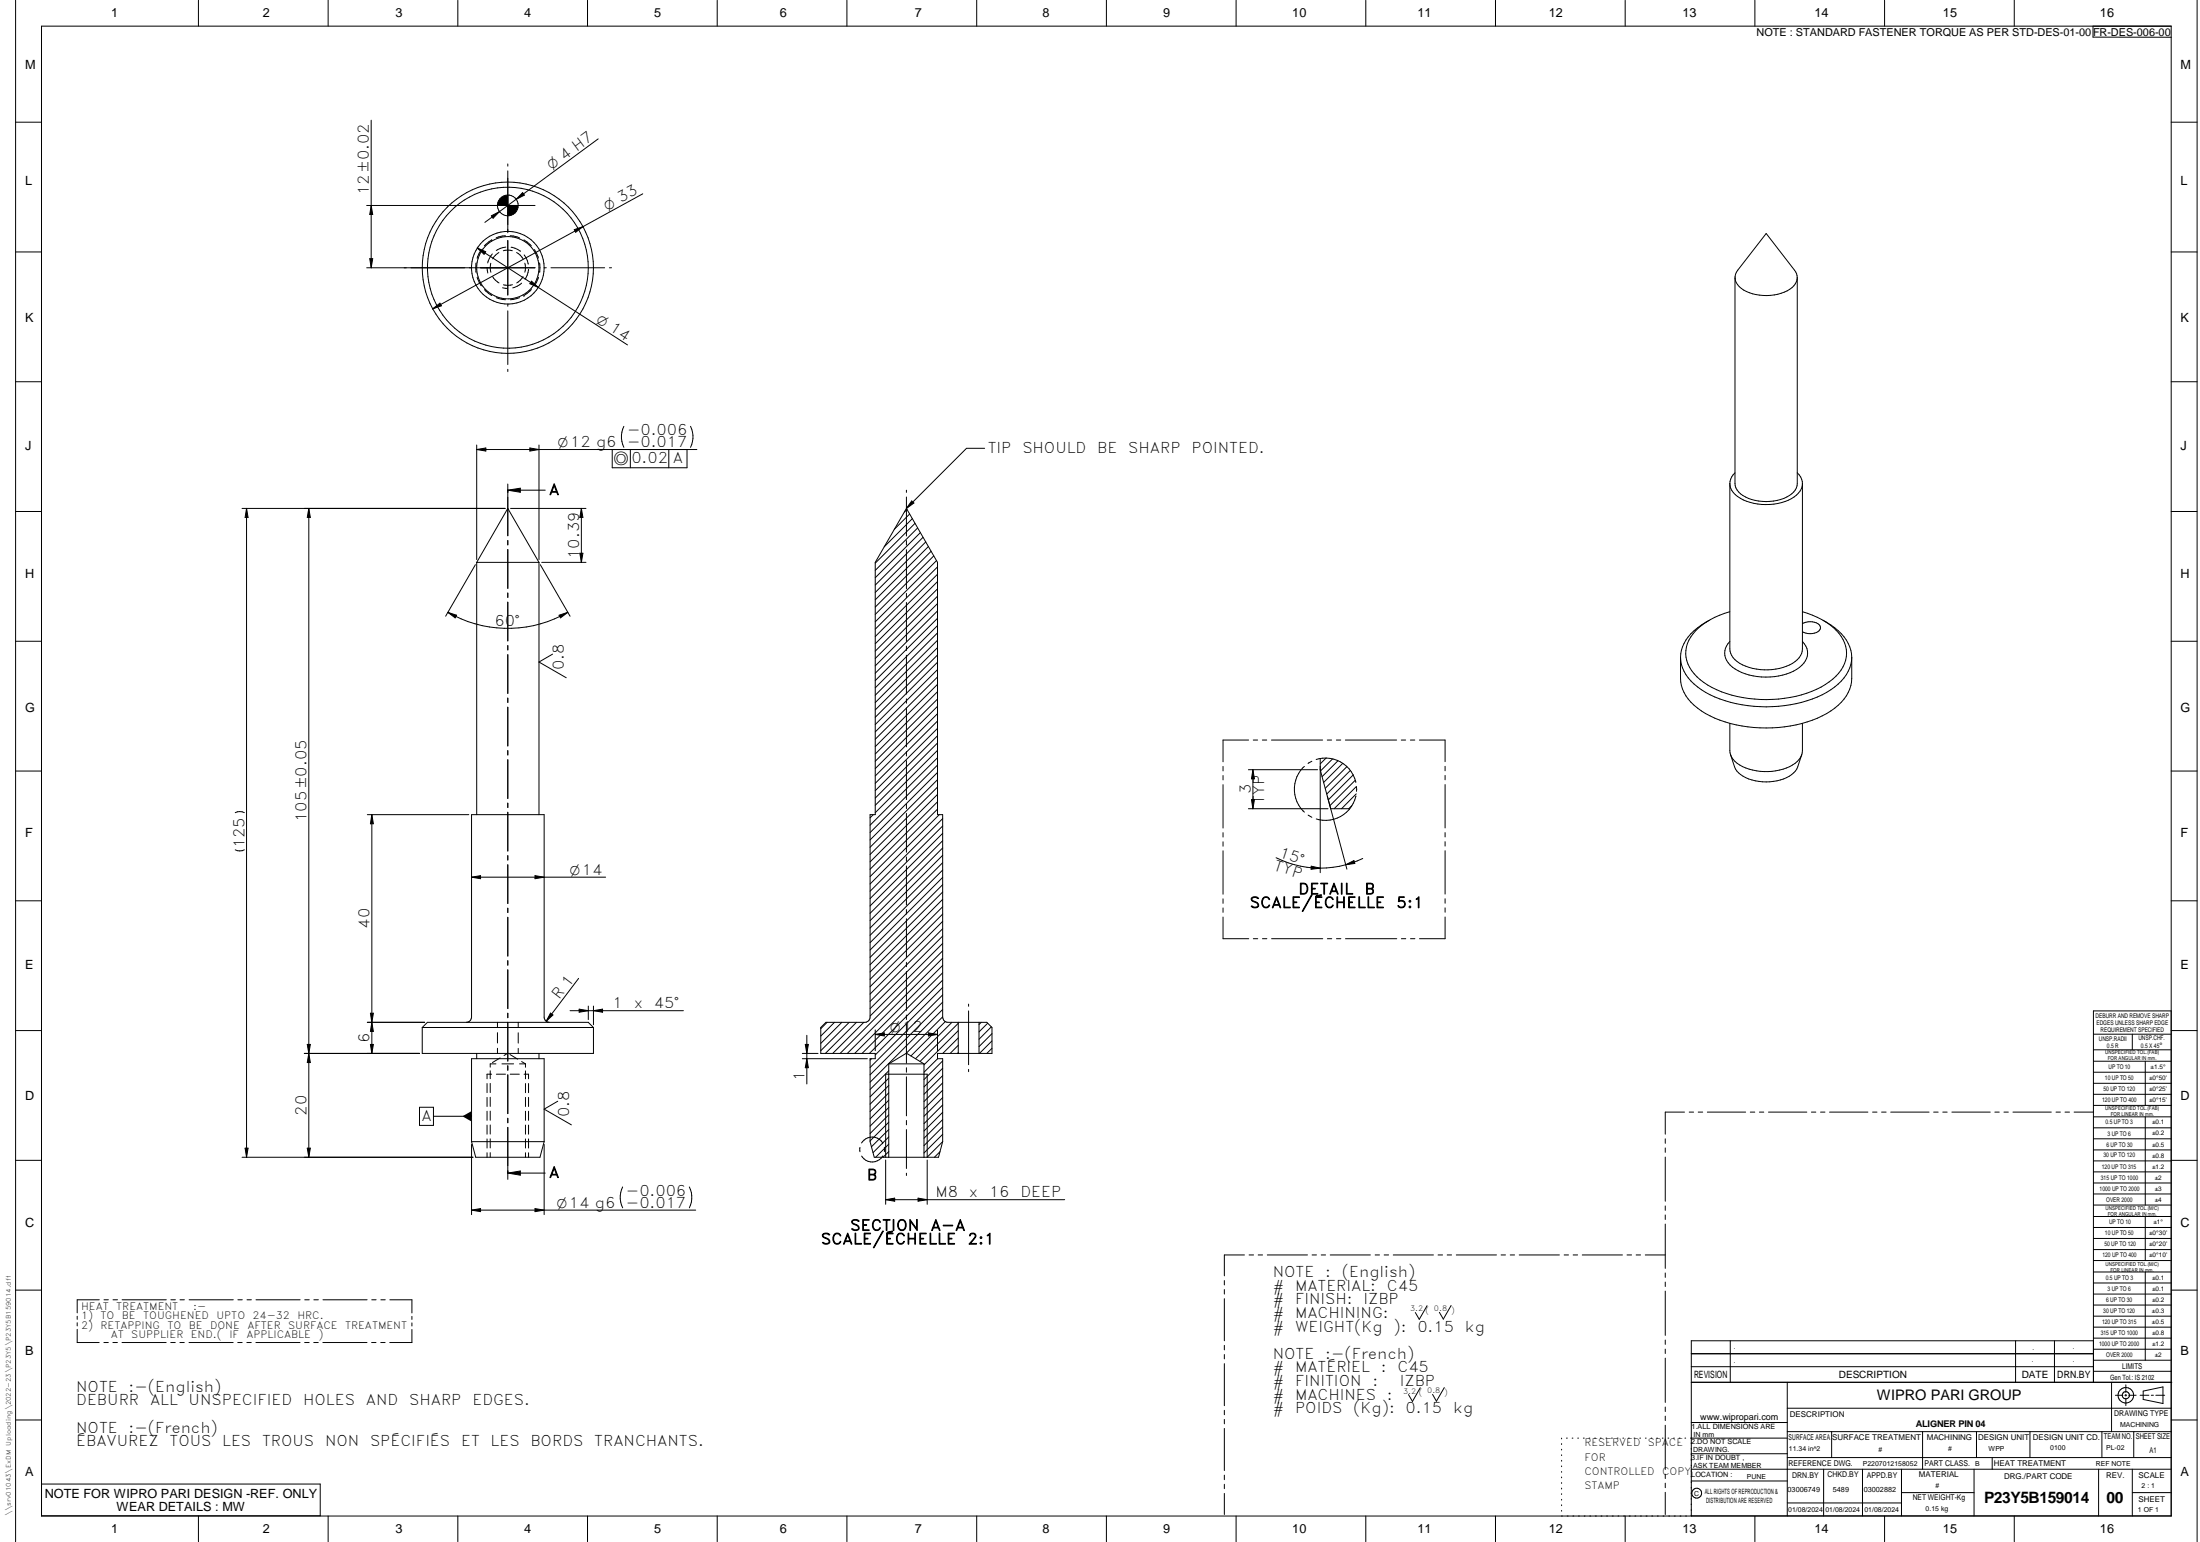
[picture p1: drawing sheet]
<svg xmlns="http://www.w3.org/2000/svg" width="848mm" height="594mm" viewBox="0 0 848 594" stroke-linecap="round" stroke-linejoin="round" font-family="sans-serif">
<g fill="none" stroke="#000" stroke-width=".39">
<path d="M6 .1v593.9M16 10.1h821v574h-821zM76.5 .1v10M126.5 .1v10M176.5 .1v10M226.5 .1v10M276.5 .1v10M326.5 .1v10M376.5 .1v10M426.5 .1v10M476.5 .1v10M526.5 .1v10"/>
<path d="M576.5 .1v10M626.5 .1v10M676.5 .1v10M726.5 .1v10M776.5 .1v10M806.8 10.1v4.2l30.2 .1M847 .1v593.9M6 47.1h10M143.1 46.3v56.9M230.6 53.5l-31.6 23.3M837 47.1h10M143.1 79.2l.6 3.4h-1.2z"/>
<path d="M195.7 63.2v.8M195.7 65.8v23.9M195.8 75.1l-.1 8M199 76.8l-12.1 8.9M201.5 74.2l.6 1-3.1 1.6zM206.2 79.2h-64.8M247.8 74.7l-23.1 12.6M6 97.1h10M142.5 99.7h1.2l-.6 3.5zM184 95.5l3.2 1.5-.6 1zM184 95.5l23.5 15.2M185.5 96.2l-1.6 3.3"/>
<path d="M189.4 83.1l3.1-1.6-2.4 2.6zM189.6 92.4h.1M189.6 92.4l-2.9 2.3M189.8 97.8l-1.2 1.8-.6 1.7M192.3 97.3l-1.3 1-1.1 1.4M194.8 90.8l-3.5 .8M195 95.2l-2.2 .5-1.5 .8M195.7 92.7v21M196.7 90.8l3.5 .8M197 95.3l1.5 .3 2.1 1.2M197.5 96.6l-1.8-.2-1.7 .2M199.1 97.3l1.5 1 1 1.4"/>
<path d="M202 92.4l2.8 2.3M202.1 98.2l.7 1.2 .8 2.4M206 96.2l1.6 3.2M221.4 88.5l3.3-1.2-2.8 2.2zM224.7 87.3l-57.9 31.7M680.8 90l11 14.1 .9 2.1 .1 80.1a6.9 6.9 0 0 1-5.1 5.7 17.4 17.4 0 0 1-17.5-2.5 4.6 4.6 0 0 1-1.4-3.2l.1-79.8 1-2.4zM837 97.1h10M166.8 119l2.8-2.2 .6 1zM183.5 101.3v3.7M183.9 106.8l1.6 3.3M186.7 111.6l2.9 2.3M187.8 103.3l.2 1.9"/>
<path d="M189.2 101.4l-.2 1.8 .2 1.7M189.9 106.6l1.1 1.4 1.4 1M191.3 114.7l3.6 .8M193.7 110.9l1.9 .2M195.7 117.1v.9M195.7 119.8v20.7M197.5 109.7l-1.8 .2-1.6-.2M200.3 114.7l-3.6 .8M201.1 109.1l-1.8 1.2-1.6 .6M201.6 106.6l-1 1.4-1.4 1M202 113.9h.1M202.3 101.4l.3 1.8-.3 1.7"/>
<path d="M203.8 103.8h.1M203.8 103.8l-.6 2.3-.8 1.5M204.9 111.5l-2.9 2.4M204.9 108.3l2.6 2.4-3.2-1.4zM206.2 103.2h-64.8M207.5 110.7l34.4 22.2M207.6 106.8l-1.6 3.3M208 101.3v3.6M209.8 103.2h.8M212.4 103.2h20.7M234.9 103.2h.9M692.8 106.9a6.7 6.7 0 0 1-5 5.7 17.7 17.7 0 0 1-17.3-2.2 5 5 0 0 1-1.6-3.1"/>
<path d="M6 147.1h10M195.7 142.3v.8M837 147.1h10M183.8 171.4v44.2M183.8 173.2h84.8M183.8 173.2l3.5-.6v1.2zM204.3 172.6l3.5 .6-3.5 .6zM207.8 171.4v44.2M240.5 164.3a9.1 9.1 0 0 0 0 8M243 173.2v7M257.8 173.2v7M264.8 173.2v7h-28.8v-7"/>
<path d="M266.2 164.3a9.1 9.1 0 0 1 0 8M379.6 172.7h-7l-23.2 23.2M6 197.1h10M93.3 195.9h101.4M95 195.9v250M95 195.9l.6 3.4h-1.1zM119 195.9v250M119 195.9l.6 3.4h-1.2zM195.7 186.5v4.8M195.7 191.5v14.9M195.7 188.8h14.5M195.7 188.8l4.9-.7v1.6z"/>
<path d="M196.8 195.9h29.1M224.1 195.9l.6 3.4h-1.2zM224.1 195.9v20.8M349.4 195.9l-12 20.8v97.2h-2v78a2.03 2.03 0 0 1-2 2h-15l-2 2v9.9h21v2.1h-2v31.9l1.6 6.1h24.8l1.6-6.1M349.4 195.9l12 20.8v97.2h2v78a2.03 2.03 0 0 0 2 2h15l2 2v9.9h-21v2.1M349.4 188.8v.9M349.4 191.5v15M349.6 196.3l-1 1M350.6 198l-5.9 6M351.5 193l.8 .8-2.9 2.1zM351.7 199.8l-10.8 10.9M668.8 182.2a5.8 5.8 0 0 0-2 4.1"/>
<path d="M692.8 182.2a5.5 5.5 0 0 1-1.2 9.2 21.1 21.1 0 0 1-21.8-.1 6.2 6.2 0 0 1-3-5M694.8 186.3v63.7a7.7 7.7 0 0 1-6.1 6.7 21.3 21.3 0 0 1-19-1.8 6.3 6.3 0 0 1-2.9-4.9v-63.7M837 197.1h10M183.3 217.6l-11.5 19.8M183.8 216.7h24M183.8 216.7v97.2M195.7 208.2v1.7M195.7 211.7v15M207.8 216.7v97.2M207.8 216.7l-12.1-20.8-11.9 20.8M208.3 217.6l11.5 19.8M208.8 216.7h17.1"/>
<path d="M223.5 213.1h1.2l-.6 3.6zM349.4 208.3v1.7M349.4 211.8v15M352.7 201.6l-15.3 15.4M353.7 203.4l-16.3 16.4M354.8 205.2l-17.4 17.4M355.8 207l-18.4 18.4M356.9 208.8l-19.5 19.5M357.9 210.6l-20.5 20.5M358.9 212.4l-21.5 21.5M360 214.2l-22.6 22.5M361 216l-23.6 23.6"/>
<path d="M361.4 218.4l-24 24M172.6 235.9l3.4 1.1-.5 1zM195.7 228.5v1.7M195.7 232v14.9M215.5 237l3.4-1.1-2.8 2.1zM218.9 235.9a46.4 46.4 0 0 1-46.3 0M349.4 228.6v1.7M349.4 232.1v15M361.4 221.2l-24 24M361.4 224.1l-24 23.9M361.4 226.9l-24 24M361.4 229.7l-24 24"/>
<path d="M361.4 232.5l-24 24M361.4 235.4l-24 24M361.4 238.2l-24 24M658.9 239a18.7 18.7 0 0 0-11 12.9l-.1 1.3M694.8 235.7a25.2 25.2 0 0 1 15.7 10.7 11.9 11.9 0 0 1-4 15.3 42.2 42.2 0 0 1-30.1 7.6 36.5 36.5 0 0 1-22.2-8.5 11.7 11.7 0 0 1-.5-17.8 29.4 29.4 0 0 1 13.1-7.3M702.7 239a18.7 18.7 0 0 1 11 12.9l.1 1.3M6 247.1h10M195.7 248.7v1.7M195.7 252.2v15M213 252l-5.2 3.1 10.5 6M349.4 248.9v1.7M349.4 252.4v15"/>
<path d="M361.4 241l-24 24M361.4 243.8l-24 24M361.4 246.7l-24 24M361.4 249.5l-24 24M361.4 252.3l-24 24.1M361.4 255.1l-24 24M361.4 258l-24 24M694.8 240.3a5.5 5.5 0 0 1 6.8 .8 2.1 2.1 0 0 1-2.2 2.8l-2.4 .2-2.2-.7M694.8 247.1a6.3 6.3 0 0 1-1.1 10 24 24 0 0 1-25.8-.1 6.3 6.3 0 0 1-1.1-9.9M713.8 253.2v8.2a15.5 15.5 0 0 1-8 12.5 50 50 0 0 1-34.3 5.8 33.9 33.9 0 0 1-20.7-10.4 12.9 12.9 0 0 1-3-7.9v-8.2M713.8 253.2a15.5 15.5 0 0 1-8 12.5 50 50 0 0 1-34.3 5.8 33.3 33.3 0 0 1-20.7-10.3l-.9-1.3a12.7 12.7 0 0 1-2.1-6.7M837 247.1h10"/>
<path d="M195.7 268.9v1.7M195.7 272.5v14.9M349.4 269.2v1.7M349.4 272.7v15M361.4 260.8l-24 24M361.4 263.7l-24 24M361.4 266.5l-24 24M361.4 269.3l-24 24M361.4 272.1l-24 24M361.4 275l-24 24M361.4 277.8l-24 24M666.8 278.7v10.5a7.5 7.5 0 0 0 4.9 6.2 21.6 21.6 0 0 0 20.3-1.3l.8-.7a6 6 0 0 0 2-4.2v-10.5"/>
<path d="M6 297.1h10M195.7 289.2v1.7M195.7 292.7v14.9M349.4 289.5v1.8M349.4 293v15.1M361.4 291.9l-26 26M361.4 294.8l-26 26M361.4 297.6l-26 26M361.4 280.6l-24 24M361.4 283.5l-24 24M361.4 286.3l-24 24M361.4 289.1l-24 24"/>
<path d="M471.5 295.3v1.7M471.5 298.8v1.7M481.2 296.5h26.7M481.3 285.1h-9.8v8.4M483 296.5v15.1M483 296.5l.6 3.6h-1.2zM483.1 285.1h1.7M486.6 285.1h1.7M490.1 285.1h19.8M502.8 295.3a11.9 11.9 0 0 0 0 17.6M505.7 293.3l-1.5 .8M507.4 292.6a12 12 0 0 1 14.2 6"/>
<path d="M508.9 292.2v44M508.9 296.5l10.3 38.4M511.2 292.1l-2.3 2.2M511.6 285.1h1.7M513.7 292.4l-4.6 4.6M515.2 285.1h1.6M515.8 293.1l-6.1 6.1M517.6 294.1l-7.4 7.4M518.6 285.1h19.8M519.2 295.4l-8.3 8.3M520.5 296.8l-9 9.1M521.6 298.6l1 2.8"/>
<path d="M521.6 298.6l-9.5 9.5M540.2 285.1h1.7M543.7 285.1h1.7M547.2 285.1h9.9v8.4M557.1 295.2v1.8M557.1 298.7v1.7M667.1 290.7l1.6 4.7a11 11 0 0 0 9.3 5.6 16.1 16.1 0 0 0 14.2-4l.8-1.6 1.6-4.7M837 297.1h10M94.2 313.1a3.9 3.9 0 0 0-3.5 0M141.6 313.9h39.1M143.3 313.9v91.9M143.3 313.9l.6 3.5h-1.1z"/>
<path d="M195.7 309.4v1.7M195.7 312.9v15M336.6 313.9l-1.2 1.2M349.4 309.8v1.7M349.4 313.4v14.9M361.4 300.4l-26 26M361.4 303.2l-26 26M361.4 306.1l-26 26M361.4 308.9l-26 26M361.4 311.7l-26 26M362.1 313.9l-26.7 26.7M363.4 315.4l-28 28"/>
<path d="M363.4 318.2l-28 28M471.5 302.3v16.7M481.2 311.6h30.7M482.4 308.1h1.2l-.6 3.5zM504.3 314l1.4 .9M513 311.6h7.3M521.2 310.3l-1.3 1.3M522.4 300.6l-9.7 9.8M522.7 306.7a12 12 0 0 1-15.3 8.8M522.8 305.9l-5.7 5.7M522.9 303.2v1.7M522.9 303l-8.6 8.6"/>
<path d="M557.1 302.3v16.7M94.2 327.4a3.9 3.9 0 0 1-3.5 0M181.8 337.9l3.5-.5v1.1zM181.8 337.9h51.7M195.7 329.6v1.7M195.7 333.2v14.9M206.2 337.4l3.6 .5-3.6 .6zM349.4 330.2v1.7M349.4 333.6v15.1M363.4 321.1l-28 27.9M363.4 323.9l-28 28M363.4 326.7l-28 28"/>
<path d="M363.4 329.5l-28 28M363.4 332.4l-28 27.9M363.4 335.2l-28 28M363.4 338l-28 28M471.5 320.8v1.7M471.5 324.3v1.7M471.5 327.8v16.7M491.9 330.5a37.8 37.8 0 0 0 26.9 2.7M505.5 333.7l3.4 .8-3.5 .4zM518.8 333.2l3.1-1.6 .4 1.1zM525.3 330.8l-6.5 2.4M557.1 320.8v1.7"/>
<path d="M557.1 324.3v1.7M557.1 327.7v16.8M6 347h10M195.7 349.9v1.7M195.7 353.4v14.9M349.4 350.4v1.8M349.4 353.9v15.1M363.4 340.8l-28 28M363.4 343.7l-28 28M363.4 346.5l-28 28M363.4 349.3l-28 28M363.4 352.2l-28 28"/>
<path d="M363.4 355l-28 28M363.4 357.8l-28 28M471.5 353.3v8.4h9.9M471.5 346.3v1.7M471.5 349.8v1.7M557.1 346.2v1.8M557.1 349.8v1.7M557.1 353.3v8.4h-9.9M837 347h10M195.7 370.1v1.8M195.7 373.6v15M223.1 376.9l-12.5 16.5"/>
<path d="M349.4 370.8v1.6M349.4 374.3v15M363.4 377.6l-28.2 28.2M363.4 374.8l-31.1 31M363.4 371.9l-33.9 33.9M363.4 369.1l-36.8 36.7M363.4 366.3l-39.6 39.5M363.4 360.6l-28 28M363.4 363.5l-28 28M483.2 361.7h1.6M486.7 361.7h1.7M490.2 361.7h19.7"/>
<path d="M511.7 361.7h1.7M515.2 361.7h1.7M518.7 361.7h19.7M540.2 361.7h1.7M543.7 361.7h1.7M6 397h10M141.6 393.9h22.1M142.8 390.4h1.1l-.6 3.5zM143.3 393.9l.6 3.5h-1.1zM162.8 395.9h66M191.8 393.9v1.9M191.8 397.8v4"/>
<path d="M195.7 390.4v1.7M195.7 393.9v14.9M199.8 393.9v2M199.8 397.9v4M210.6 393.5l1.2 .4M210.6 393.5l-.8-1v-.6v-78h-28v78a2.03 2.03 0 0 1-2.1 2M212.2 390.3l.9 .7-2.5 2.4zM219.8 389.4h43.6M223.3 388.8l3.5 .6-3.5 .6zM226.8 387.6v5.2M228.8 387.6v7.2M228.8 389.4l3.5-.6v1.2z"/>
<path d="M228.8 395.9v9.9h-66v-9.9M228.8 395.9l-2-2h-62l-2 2M311 398.9v18.7M318.9 393.9l-2.5 2.4M321.7 393.9l-5.3 5.3M324.5 393.9l-8.1 8.1M327.4 393.9l-11 10.9M330.2 393.9l-12 11.9M333 393.9l-12 11.9M337.4 398.5l3.5-.6v1.2zM337.4 396.8v8M337.4 398.5h24"/>
<path d="M349.4 391.1v1.7M349.4 394.5v15.1M357.9 397.9l3.5 .6-3.5 .6zM361.4 396.8v8M363.4 391.8l-14.1 14M363.4 383.3l-28 28M363.4 386.1l-28 28M363.4 388.9l-28 28M363.4 380.4l-26 26M364.4 393.6l-13.2 13.2M366.9 393.9l-14 14M369.4 393.9v11.9"/>
<path d="M369.4 394.2l-14.7 14.7M369.4 397.1l-13.2 13.2M369.4 399.9l-6 5.9M373.4 386.8v.9M373.4 389.5v20.7M377.4 393.9v11.9M378.2 393.9l-.8 .8M380.7 394.2l-3.3 3.4M382.1 395.6l-4.7 4.8M382.4 398.2l-5 5M807 398.4h30M822 398.4v6.1"/>
<path d="M837 397h10M837 389.5h-30v143.1M117.3 405.8h44.4M118.4 402.4h1.2l-.6 3.4zM119 405.8l.6 3.6h-1.2zM142.8 402.4h1.1l-.6 3.4zM183.8 405.8v2.1M187.7 417.4v3.6M189 412.5v3.1M189 417.4v3.5M189.5 413.9h-1.8v1.7M191.2 409.9h-2.2v1.2"/>
<path d="M191.3 413.9h3.6M191.8 403.9v1.9M192.8 407.6l-3 1.8M193.5 409.9h4.5M195.7 405.8l-1.4 .9M195.7 410.6v1.7M195.7 414.1v14.9M196.6 406.3l3 1.8M196.7 413.9h3.5M199.8 403.9v1.9M200.3 409.9h2.3M201.1 409l1.5 .9"/>
<path d="M202 413.9h1.8v1.7M202.6 409.9v1.3M202.6 412.6v3M202.6 417.4v3.6M203.8 417.4v3.6M207.8 405.8v2.1M309.3 405.8h6M309.3 407.9h25M310.4 402.4h1.2l-.6 3.4zM311 407.9l.6 3.5h-1.2zM336 407.9l-.6 .5M342.6 409.9l6.8-4.1 6.8 4.1"/>
<path d="M342.6 409.9v36M342.6 412.5l-7.2 7.2M342.6 415.4l-7.2 7.2M342.6 418.2l-7.2 7.2M342.6 409.9h13.6M349.4 411.4v1.7M349.4 414.9v15M356.2 409.9v36M361.4 407.9h2v31.9M361.4 407.9l-5.2 5.2M363.4 408.7l-7.2 7.2M363.4 411.6l-7.2 7.2"/>
<path d="M363.4 414.4l-7.2 7.2M363.4 417.2l-7.2 7.2M369.4 402.7l-3.1 3.1M369.4 405.6l-.3 .2M373.4 412v.9M382.4 401l-4.8 4.8M382.4 403.9l-2 1.9M807 404.5h30M807 408.9h30M807 413.1h30M807 417.4h30M827 408.9v17"/>
<path d="M161.7 426.6h5.4v7h-5.4zM167.1 430.1h14.7M181.8 439.8h28M181.8 439.8l1.6 6.1h24.8l1.6-6.1M187.7 422.8v3.5M187.7 428.1v3.5M187.7 433.5v3.5M187.7 438.8v3.5M189 422.7v3.6M189 428.1v3.5M189 433.4v3.5M189 438.7v3.6"/>
<path d="M195.7 430.8v1.8M195.7 434.3v15M202.6 422.8v3.5M202.6 428.1v3.5M202.6 433.5v3.5M202.6 438.8v3.5M203.8 422.8v3.5M203.8 428.1v3.5M203.8 433.5v3.5M203.8 438.8v3.5M209.8 439.8v-31.9h-28v31.9M215 424.3l-5.2 3 10.5 6.1"/>
<path d="M342.6 429.5l-7.2 7.2M342.6 421l-7.2 7.2M342.6 423.9l-7.2 7.2M342.6 426.7l-7.2 7.2M342.6 438l-6.1 6.1M342.6 432.3l-7.2 7.2M342.6 435.2l-6.7 6.6M349.4 431.7v1.7M349.4 435.2v15M363.4 439.8l-6 6.1M363.4 420l-7.2 7.2M363.4 422.9l-7.2 7.2"/>
<path d="M363.4 425.7l-7.2 7.2M363.4 428.5l-7.2 7.2M363.4 431.3l-7.2 7.2M363.4 434.2l-7.2 7.2M363.4 437l-7.2 7.2M641.9 438.7v1.8M649.4 428.5h-7.5v8.5M651.2 428.5h1.7M654.6 428.5h1.8M658.2 428.5h14.7M674.7 428.5h1.7M678.2 428.5h1.7"/>
<path d="M681.7 428.5h14.8M698.3 428.5h1.7M701.8 428.5h1.7M705.3 428.5h14.7M721.9 428.5h1.7M725.3 428.5h1.8M728.9 428.5h14.7M745.4 428.5h1.7M748.9 428.5h1.7M752.4 428.5h14.8M769 428.5h1.7M772.5 428.5h1.7"/>
<path d="M776 428.5h14.7M792.6 428.5h1.7M796 428.5h1.8M799.5 428.5h7.4M807 421.6h30M807 425.9h30M807 430.3h30M807 434.5h30M807 438.7h30M827 430.3v34M6 447h10M93.3 445.9h89"/>
<path d="M94.5 442.3h1.1l-.6 3.6zM118.4 442.3h1.2l-.6 3.6zM181.8 440.9v27.1M187.7 444.1v1.8M189 444.1v1.8M195.7 452l4.9-.9v1.7zM195.7 449.5v4.9M195.7 452h14.5M202.6 444.1v1.8M203.8 444.1v1.8M209.8 440.9v27.1M240 457.3a9 9 0 0 0 0 8"/>
<path d="M265.7 457.3a9 9 0 0 1 0 8M331.5 442v1.7M340.2 440.3h.1M340.2 440.3a4.8 4.8 0 0 0-8.1 .1M340.3 445.3a4.8 4.8 0 0 1-8.2 .1M340.9 442v1.7M341.4 445.9v-32h16v32M341.4 446.9v17.1M342.6 443.7l-2.2 2.2M342.6 440.8l-5 5.1M349.4 452v.9M357.4 446.9v17.1"/>
<path d="M362.4 443.7l-2.2 2.2M641.9 442.3v1.6M641.9 445.8v17M807 443h30M807 447.3h30M807 451.5h30M807 455.8h30M807 460h30M837 447h10M181.8 466.2l3.5-.6v1.2zM181.8 466.2h86.4M206.2 465.6l3.6 .6-3.6 .6z"/>
<path d="M341.4 462.2h69M341.4 462.2l3.5-.6v1.2zM353.9 461.6l3.5 .6-3.5 .6zM641.9 464.6v1.7M641.9 468.1v1.7M641.9 471.6v17.1M807 464.3h30M807 468.7h30M807 472.9h30M807 477.1h30M827 468.7v16.9M6 497h10"/>
<path d="M472 493.4v1.6M472 496.8v1.8M479.7 483.5h-7.7v8M481.5 483.5h1.7M485 483.5h1.7M488.5 483.5h15.5M505.8 483.5h1.7M509.3 483.5h1.7M512.8 483.5h15.5M530.1 483.5h1.7M533.6 483.5h1.7M537.1 483.5h15.5"/>
<path d="M554.4 483.5h1.7M557.9 483.5h1.7M561.4 483.5h15.5M578.7 483.5h1.6M582.2 483.5h1.7M585.6 483.5h15.5M603 483.5h1.6M606.4 483.5h1.8M609.9 483.5h15.5M627.2 483.5h1.7M630.7 483.5h1.7M634.2 483.5h7.7"/>
<path d="M641.9 490.4v1.7M641.9 493.9v1.7M641.9 497.4v17.1M807 481.4h30M807 485.6h30M807 490.1h30M807 494.3h30M807 498.6h30M827 490.1v33.9M837 497h10M29.8 507.1v1.2M29.8 509.6v1.2"/>
<path d="M29.8 512.1v5.1h8.4M38.3 500.8h-8.5v5M40 517.2h1.7M40.1 500.8h1.7M43.5 517.2h1.8M43.6 500.8h1.7M47 517.2h17.1M47.1 500.8h17M65.8 517.2h1.8M65.9 500.8h1.7M69.3 517.2h1.7M69.4 500.8h1.7"/>
<path d="M72.9 517.2h17M72.9 500.8h17M91.7 517.2h1.6M91.7 500.8h1.7M95.2 517.2h1.7M95.2 500.8h1.7M98.6 517.2h17.1M98.7 500.8h17M117.4 517.2h1.8M117.5 500.8h1.7M120.9 517.2h1.8M121 500.8h1.7"/>
<path d="M124.5 517.2h17M124.5 500.8h17M143.3 517.2h1.6M143.3 500.8h1.7M146.8 517.2h1.7M146.8 500.8h1.7M150.3 500.8h8.5v5M158.8 512.2v5h-8.6M158.8 507.2v1.1M158.8 509.7v1.2M472 500.3v16.3M472 518.3v1.8"/>
<path d="M550.1 503l-3 5.3-1.5-2.6M559.4 503l-3 5.2-1.5-2.6M641.9 516.3v1.6M641.9 519.8v1.7M667 516.6v16M777 516.6v16M792 516.6v16M807 502.8h30M807 507.1h30M807 511.3h30M807 515.5h30M807 519.8h30"/>
<path d="M807 516.6h-155v67.5M472 521.8v1.7M472 525.4v16.2M547.5 534.7l-3 5.2-1.5-2.6M556.8 534.6l-3.1 5.2-1.5-2.6M641.9 523.2v17.1M652 532.6h185.2M652 521.5h155M652 526.5h155M689 532.6v51.4M807 524h30M807 528.3h30"/>
<path d="M814 532.6v19M815.5 537.5h2.8M819.1 537.5h.7M819.5 533.5v2.9M819.5 537.2v.7M819.5 538.7v2.8M820.6 537.5h2.9M825 537.5h3.4M826.2 535.9l7.6-1.6v6.4l-7.6-1.5zM829.3 537.5h.8M831 537.5h3.5M6 547.1h10"/>
<path d="M472 543.3v1.7M472 546.9v1.7M472 550.3v16.2M602 554.1v.3M602 556.2v.3M602 558.3v.3M603.8 554.1h.4M606 554.1h.3M608.2 554.1h.3M610.4 554.1h.3M612.6 554.1h.3M614.7 554.1h.3"/>
<path d="M616.9 554.1h.3M619.1 554.1h.3M621.2 554.1h.3M623.4 554.1h.3M625.6 554.1h.3M627.8 554.1h.3M629.9 554.1h.4M632.1 554.1h.3M634.3 554.1h.3M636.5 554.1h.3M638.6 554.1h.3M640.8 554.1h.3"/>
<path d="M641.9 542.1v1.7M641.9 545.6v1.7M641.9 549.1v17M643 554.1h.3M645.2 554.1h.3M647.3 554.1h.4M649.5 554.1h.3M652 548h37M689 542.5h148M689 551.6h148M689 554.1h-37.3M706.1 551.6v10"/>
<path d="M741.1 551.6v14.4M761.9 551.6v10M782.5 551.6v10M810.3 551.6v10M822.5 551.6v10M837 547.1h10M16 571.8h107.4v12.2h-107.4M472 568.3v1.8M472 571.8v1.7M472 575.4v8.1M602 560.5v.3M602 562.6v.3"/>
<path d="M602 564.8v.3M602 566.9v.3M602 569v.3M602 571.2v.3M602 573.3v.4M602 575.5v.3M602 577.6v.3M602 579.8v.3M641.9 567.9v1.7M641.9 571.4v1.8M641.9 574.9v8.6M652 570.6h37"/>
<path d="M652 560.1h37M689 561.6h148M689 579h44M703 566v18M718 566v18M733 575.1h28M733 566v18M761 566v18M768 561.6v4.4M809 566v18M822 566v18M822 575.1h15"/>
<path d="M837 566h-185M76.5 584.1v9.9M126.5 584.1v9.9M176.5 584.1v9.9M226.5 584.1v9.9M276.5 584.1v9.9M326.5 584.1v9.9M376.5 584.1v9.9M426.5 584.1v9.9M476.5 584.1v9.9M526.5 584.1v9.9M576.5 584.1v9.9"/>
<path d="M602 581.9v.3M626.5 584.1v9.9M652 584h185M676.5 584.1v9.9M726.5 584.1v9.9M776.5 584.1v9.9"/>
<circle cx="195.8" cy="79.1" r="4"/>
<circle cx="195.8" cy="103.1" r="12"/>
<circle cx="195.8" cy="103.1" r="14"/>
<circle cx="195.8" cy="103.1" r="31"/>
<circle cx="195.8" cy="103.1" r="33"/>
<circle cx="819.5" cy="537.5" r="2.99"/>
<circle cx="819.5" cy="537.5" r="1.39"/>
<circle cx="654.1" cy="575.3" r="1.9"/>
</g>
<g fill="#000">
<path d="M201.5 74.2l.6 1-3.1 1.6zM143.1 79.2l.6 3.4h-1.2zM142.5 99.7h1.2l-.6 3.5zM184 95.5l3.2 1.5-.6 1zM189.4 83.1l3.1-1.6-2.4 2.6zM221.4 88.5l3.3-1.2-2.8 2.2zM166.8 119l2.8-2.2 .6 1zM204.9 108.3l2.6 2.4-3.2-1.4zM183.8 173.2l3.5-.6v1.2zM204.3 172.6l3.5 .6-3.5 .6zM95 195.9l.6 3.4h-1.1zM119 195.9l.6 3.4h-1.2z"/>
<path d="M195.7 188.8l4.9-.7v1.6zM224.1 195.9l.6 3.4h-1.2zM351.5 193l.8 .8-2.9 2.1zM223.5 213.1h1.2l-.6 3.6zM172.6 235.9l3.4 1.1-.5 1zM215.5 237l3.4-1.1-2.8 2.1zM143.3 313.9l.6 3.5h-1.1zM483 296.5l.6 3.6h-1.2zM482.4 308.1h1.2l-.6 3.5zM181.8 337.9l3.5-.5v1.1zM206.2 337.4l3.6 .5-3.6 .6zM505.5 333.7l3.4 .8-3.5 .4z"/>
<path d="M518.8 333.2l3.1-1.6 .4 1.1zM143.3 393.9l.6 3.5h-1.1zM142.8 390.4h1.1l-.6 3.5zM212.2 390.3l.9 .7-2.5 2.4zM223.3 388.8l3.5 .6-3.5 .6zM228.8 389.4l3.5-.6v1.2zM337.4 398.5l3.5-.6v1.2zM357.9 397.9l3.5 .6-3.5 .6zM118.4 402.4h1.2l-.6 3.4zM119 405.8l.6 3.6h-1.2zM142.8 402.4h1.1l-.6 3.4zM310.4 402.4h1.2l-.6 3.4z"/>
<path d="M311 407.9l.6 3.5h-1.2zM178.3 430.1l3.5-2v4zM94.5 442.3h1.1l-.6 3.6zM118.4 442.3h1.2l-.6 3.6zM195.7 452l4.9-.9v1.7zM181.8 466.2l3.5-.6v1.2zM206.2 465.6l3.6 .6-3.6 .6zM341.4 462.2l3.5-.6v1.2zM353.9 461.6l3.5 .6-3.5 .6z"/>
<path d="M193.2 76.1l1.2-.7 1.4-.3-.1 4.1h-3.9l.2-1.4z" fill-rule="evenodd"/>
<path d="M195.7 79.2h4.1a4 4 0 0 1-4.1 3.9z" fill-rule="evenodd"/>
</g>
<g font-size="6">
<text x="764.8" y="578.9">P23Y5B159014</text>
<text x="812.1" y="578.9">00</text>
</g>
<g font-size="5.7">
<text x="142.2" y="75.2" transform="rotate(-90 142.2 75.2)">12±0.02</text>
<text x="241.7" y="167.8">-0.006</text>
<text x="241.7" y="172.3">-0.017</text>
<text x="243.4" y="178.4">0.02 A</text>
<text x="380.8" y="174.5">TIP</text>
<text x="394.1" y="174.5">SHOULD</text>
<text x="422.9" y="174.5">BE</text>
<text x="434.9" y="174.5">SHARP</text>
<text x="459.3" y="174.5">POINTED.</text>
<text x="211.6" y="190.6">A</text>
<text x="223.3" y="215.3" transform="rotate(-90 223.3 215.3)">10.39</text>
<text x="190.7" y="241.2">60°</text>
<text x="217.4" y="258.1" transform="rotate(-90 217.4 258.1)">0.8</text>
<text x="482.1" y="306" transform="rotate(-90 482.1 306)">3</text>
<text x="487.4" y="309.7" transform="rotate(-90 487.4 309.7)">TYP</text>
<text x="118.2" y="316.7" transform="rotate(-90 118.2 316.7)">105±0.05</text>
<text x="94.2" y="326.8" transform="rotate(-90 94.2 326.8)">125</text>
<text x="490.7" y="335.1" transform="rotate(18 490.7 335.1)">TYP</text>
<text x="492.8" y="330.3" transform="rotate(18 492.8 330.3)">15°</text>
<text x="500.5" y="344.5">DETAIL</text>
<text x="526" y="344.5">B</text>
<text x="481.8" y="349.8">SCALE/ÉCHELLE</text>
<text x="538.3" y="349.8">5:1</text>
<text x="142.5" y="357.8" transform="rotate(-90 142.5 357.8)">40</text>
<text x="215.6" y="385.4" transform="rotate(-53 215.6 385.4)">R 1</text>
<text x="236.1" y="388.5">1</text>
<text x="244.3" y="388.5">x</text>
<text x="252.1" y="388.5">45°</text>
<text x="142.5" y="401.8" transform="rotate(-90 142.5 401.8)">6</text>
<text x="310.1" y="416.4" transform="rotate(-90 310.1 416.4)">1</text>
<text x="118.2" y="429.8" transform="rotate(-90 118.2 429.8)">20</text>
<text x="162.4" y="431.8">A</text>
<text x="219.4" y="430.3" transform="rotate(-90 219.4 430.3)">0.8</text>
<text x="211.6" y="453.7">A</text>
<text x="334.2" y="454.7">B</text>
<text x="241.3" y="460.8">-0.006</text>
<text x="360.6" y="461.3">M8</text>
<text x="373.5" y="461.3">x</text>
<text x="381.3" y="461.3">16</text>
<text x="393.4" y="461.3">DEEP</text>
<text x="241.3" y="465.3">-0.017</text>
<text x="316.4" y="479.3">SCALE/ÉCHELLE</text>
<text x="327.7" y="474.1">SECTION</text>
<text x="358.8" y="474.1">A-A</text>
<text x="373" y="479.3">2:1</text>
<text x="490.6" y="492">NOTE</text>
<text x="510.8" y="492">:</text>
<text x="517.3" y="492">(English)</text>
<text x="490.6" y="497.2">#</text>
<text x="499.2" y="497.2">MATERIAL:</text>
<text x="534.7" y="497.2">C45</text>
<text x="490.6" y="502.5">#</text>
<text x="499.2" y="502.5">FINISH:</text>
<text x="525.6" y="502.5">IZBP</text>
<text x="490.6" y="507.7">#</text>
<text x="499.2" y="507.7">MACHINING:</text>
<text x="490.6" y="513">#</text>
<text x="499.2" y="513">WEIGHT(Kg</text>
<text x="537.2" y="513">):</text>
<text x="546.4" y="513">0.15</text>
<text x="564.7" y="513">kg</text>
<text x="490.6" y="523.5">NOTE</text>
<text x="510.8" y="523.5">:-(French)</text>
<text x="490.6" y="528.7">#</text>
<text x="490.6" y="534">#</text>
<text x="499.2" y="528.7">MATÉRIEL</text>
<text x="499.2" y="534">FINITION</text>
<text x="529" y="534">:</text>
<text x="532.3" y="528.7">:</text>
<text x="538.7" y="528.7">C45</text>
<text x="539.6" y="534">IZBP</text>
<text x="29.4" y="536.2">NOTE</text>
<text x="49.6" y="536.2">:-(English)</text>
<text x="490.6" y="539.2">#</text>
<text x="499.2" y="539.2">MACHINES</text>
<text x="534.7" y="539.2">:</text>
<text x="29.4" y="541.5">DEBURR</text>
<text x="57.8" y="541.5">ALL</text>
<text x="72.7" y="541.5">UNSPECIFIED</text>
<text x="116.9" y="541.5">HOLES</text>
<text x="141" y="541.5">AND</text>
<text x="157.7" y="541.5">SHARP</text>
<text x="182.1" y="541.5">EDGES.</text>
<text x="490.6" y="544.5">#</text>
<text x="499.2" y="544.5">POIDS</text>
<text x="521.7" y="544.5">(Kg):</text>
<text x="541.9" y="544.5">0.15</text>
<text x="560.1" y="544.5">kg</text>
<text x="29.4" y="552">NOTE</text>
<text x="49.6" y="552">:-(French)</text>
<text x="29.4" y="557.2">ÉBAVUREZ</text>
<text x="65.4" y="557.2">TOUS</text>
<text x="85.7" y="557.2">LES</text>
<text x="101.1" y="557.2">TROUS</text>
<text x="125.3" y="557.2">NON</text>
<text x="142.6" y="557.2">SPÉCIFIÉS</text>
<text x="177.7" y="557.2">ET</text>
<text x="189.1" y="557.2">LES</text>
<text x="204.5" y="557.2">BORDS</text>
<text x="229.1" y="557.2">TRANCHANTS.</text>
</g>
<text font-size="5.6" x="723.5" y="539.3">WIPRO PARI GROUP</text>
<g font-size="5.4">
<text x="212.6" y="65.7" transform="rotate(-36 212.6 65.7)">O 4 H7</text>
<text x="234" y="81.2" transform="rotate(-29 234 81.2)">O 33</text>
<text x="229.6" y="123.9" transform="rotate(33 229.6 123.9)">O 14</text>
<text x="215.1" y="172.3">O12 g6</text>
<text x="236.6" y="178.4">a</text>
<text x="219.6" y="337.1">O14</text>
<text x="343.1" y="397.6">O12</text>
<text x="214.6" y="465.3">O14 g6</text>
</g>
<g font-size="4.9">
<text x="42.9" y="6.6">1</text>
<text x="101.3" y="6.7">2</text>
<text x="152.5" y="6.7">3</text>
<text x="202.1" y="6.7">4</text>
<text x="252.1" y="6.7">5</text>
<text x="300.6" y="6.7">6</text>
<text x="352.6" y="6.7">7</text>
<text x="401.9" y="6.7">8</text>
<text x="448.4" y="6.7">9</text>
<text x="498.1" y="6.7">10</text>
<text x="546.4" y="6.7">11</text>
<text x="597" y="6.7">12</text>
<text x="648.5" y="6.6">13</text>
<text x="699.4" y="6.6">14</text>
<text x="749" y="6.7">15</text>
<text x="809.5" y="6.6">16</text>
<text x="9.7" y="26.7">M</text>
<text x="840.6" y="26.7">M</text>
<text x="9.7" y="71.4">L</text>
<text x="840.6" y="71.4">L</text>
<text x="9.7" y="124.2">K</text>
<text x="840.6" y="124.2">K</text>
<text x="9.7" y="173.4">J</text>
<text x="840.6" y="173.4">J</text>
<text x="9.7" y="222.7">H</text>
<text x="840.6" y="222.7">H</text>
<text x="9.7" y="274.3">G</text>
<text x="840.6" y="274.3">G</text>
<text x="9.7" y="322.6">F</text>
<text x="840.6" y="322.6">F</text>
<text x="9.7" y="373.3">E</text>
<text x="840.6" y="373.3">E</text>
<text x="9.7" y="423.8">D</text>
<text x="840.6" y="423.8">D</text>
<text x="9.7" y="472.8">C</text>
<text x="840.6" y="472.8">C</text>
<text x="9.7" y="522.1">B</text>
<text x="840.6" y="522.1">B</text>
<text x="9.7" y="568.7">A</text>
<text x="840.6" y="568.7">A</text>
<text x="17.2" y="577">NOTE FOR WIPRO PARI DESIGN -REF. ONLY</text>
<text x="44.9" y="582.3">WEAR DETAILS : MW</text>
<text x="42.9" y="590.6">1</text>
<text x="101.3" y="590.7">2</text>
<text x="152.5" y="590.7">3</text>
<text x="202.1" y="590.7">4</text>
<text x="252.1" y="590.7">5</text>
<text x="300.6" y="590.7">6</text>
<text x="352.6" y="590.7">7</text>
<text x="401.9" y="590.7">8</text>
<text x="448.4" y="590.7">9</text>
<text x="498.1" y="590.7">10</text>
<text x="546.4" y="590.7">11</text>
<text x="597" y="590.7">12</text>
<text x="648.5" y="590.6">13</text>
<text x="699.4" y="590.5">14</text>
<text x="749" y="590.7">15</text>
<text x="809.5" y="590.5">16</text>
</g>
<text font-size="4.2" x="677.1" y="13.9">NOTE : STANDARD FASTENER TORQUE AS PER STD-DES-01-00FR-DES-006-00</text>
<g font-size="3.9">
<text x="31.3" y="504.7">HEAT</text>
<text x="31.3" y="508.3">1)</text>
<text x="38.8" y="508.3">TO</text>
<text x="44.8" y="504.7">TREATMENT</text>
<text x="47" y="508.3">BE</text>
<text x="55.2" y="508.3">TOUGHENED</text>
<text x="74.5" y="504.7">:-</text>
<text x="83.5" y="508.3">UPTO</text>
<text x="97.4" y="508.3">24-32</text>
<text x="114.6" y="508.3">HRC.</text>
<text x="31.3" y="511.9">2)</text>
<text x="38.8" y="511.9">RETAPPING</text>
<text x="42.8" y="515.5">AT</text>
<text x="50.6" y="515.5">SUPPLIER</text>
<text x="64.6" y="511.9">TO</text>
<text x="72.8" y="511.9">BE</text>
<text x="73.6" y="515.5">END.(</text>
<text x="81" y="511.9">DONE</text>
<text x="88.4" y="515.5">IF</text>
<text x="95" y="515.5">APPLICABLE</text>
<text x="95.4" y="511.9">AFTER</text>
<text x="111.1" y="511.9">SURFACE</text>
<text x="122.8" y="515.5">)</text>
<text x="133" y="511.9">TREATMENT</text>
<text x="653" y="530.9">REVISION</text>
<text x="708.9" y="530.9">DESCRIPTION</text>
<text x="779.4" y="530.9">DATE</text>
<text x="793.1" y="530.9">DRN.BY</text>
<text x="610.8" y="557.1">RESERVED</text>
<text x="635.2" y="557.1">SPACE</text>
<text x="610.8" y="562.7">FOR</text>
<text x="610.8" y="568.3">CONTROLLED</text>
<text x="640.7" y="568.3">COPY</text>
<text x="610.8" y="573.8">STAMP</text>
</g>
<text font-size="3.6" x="738.6" y="549.8">ALIGNER PIN 04</text>
<text font-size="3.5" x="655.4" y="547.1">www.wipropari.com</text>
<g font-size="3.1">
<text x="818.1" y="527.3">LIMITS</text>
<text x="815" y="545.5">DRAWING TYPE</text>
<text x="690" y="546.1">DESCRIPTION</text>
<text x="689.5" y="554.6">SURFACE AREA</text>
<text x="706.2" y="554.6">SURFACE TREATMENT</text>
<text x="742.7" y="554.6">MACHINING</text>
<text x="762.5" y="554.6">DESIGN UNIT</text>
<text x="783.6" y="554.6">DESIGN UNIT CD.</text>
<text x="811" y="554.4">TEAM NO.</text>
<text x="823.3" y="554.5">SHEET SIZE</text>
<text x="828.6" y="559.9">A1</text>
<text x="689.4" y="564.9">REFERENCE DWG.</text>
<text x="690.8" y="569.3">DRN.BY</text>
<text x="704.4" y="569.2">CHKD.BY</text>
<text x="719.6" y="569.3">APPD.BY</text>
<text x="739.7" y="569.1">MATERIAL</text>
<text x="741.8" y="564.7">PART CLASS.</text>
<text x="768.6" y="564.7">HEAT TREATMENT</text>
<text x="772.5" y="569.7">DRG./PART CODE</text>
<text x="811.9" y="569.3">REV.</text>
<text x="824.4" y="569.4">SCALE</text>
<text x="737.3" y="578">NET WEIGHT-Kg</text>
<text x="824.4" y="578.5">SHEET</text>
</g>
<text font-size="3" x="832.4" y="403.9">°</text>
<g font-size="2.8">
<text x="543.6" y="505.2">3.2 ( 0.8 )</text>
<text x="813.4" y="531.5">Gen Tol.: IS 2102</text>
<text x="540.9" y="536.9">3.2 ( 0.8 )</text>
<text x="652.1" y="550.4">1.ALL DIMENSIONS ARE</text>
<text x="652" y="556.4">2.DO NOT SCALE</text>
<text x="652" y="562.5">3.IF IN DOUBT ,</text>
<text x="652" y="569.2">LOCATION :</text>
<text x="657.2" y="575.8">ALL RIGHTS OF REPRODUCTION &amp;</text>
<text x="689.1" y="575">03006749</text>
<text x="706.5" y="574.9">5489</text>
<text x="718.4" y="575">03002882</text>
<text x="657.7" y="579.2">DISTRIBUTION ARE RESERVED</text>
</g>
<g font-size="2.7">
<text x="817.3" y="549.9">MACHINING</text>
<text x="652.9" y="553.5">IN mm</text>
<text x="652.7" y="559.5">DRAWING.</text>
<text x="689.6" y="559.1">11.34 in^2</text>
<text x="724.1" y="559.2">#</text>
<text x="751" y="559.1">#</text>
<text x="766.6" y="559">WPP</text>
<text x="790.3" y="558.8">0100</text>
<text x="811.9" y="558.8">PL-02</text>
<text x="652.7" y="565.5">ASK TEAM MEMBER</text>
<text x="673.4" y="569.6">PUNE</text>
<text x="718.1" y="564.9">P2207012158052</text>
<text x="761.4" y="564.9">B</text>
<text x="807.9" y="564.9">REF NOTE</text>
<text x="746.1" y="573.2">#</text>
<text x="825.6" y="573.4">2 : 1</text>
<text x="653.1" y="576.3">C</text>
<text x="689.4" y="582.4">01/08/2024</text>
<text x="703.7" y="582.5">01/08/2024</text>
<text x="718.7" y="582.6">01/08/2024</text>
<text x="742.3" y="582.2">0.15 kg</text>
<text x="824.1" y="582.4">1 OF 1</text>
</g>
<g font-size="2.5">
<text x="807.8" y="392">DEBURR AND REMOVE SHARP</text>
<text x="808.2" y="394.8">EDGES UNLESS SHARP EDGE</text>
<text x="809.1" y="400.9">UNSP.RADII</text>
<text x="809.8" y="397.6">REQUIREMENT SPECIFIED</text>
<text x="824.4" y="400.7">UNSP.CHF.</text>
<text x="812.2" y="403.6">0.5 R</text>
<text x="825.3" y="403.9">0.5 X 45</text>
<text x="812.8" y="411.8">UP TO 10</text>
<text x="829.1" y="411.9">±1.5°</text>
<text x="811.4" y="416.1">10 UP TO 50</text>
<text x="828.5" y="416.1">±0°50'</text>
<text x="810.4" y="424.5">120 UP TO 400</text>
<text x="810.9" y="420.3">50 UP TO 120</text>
<text x="828.5" y="424.5">±0°15'</text>
<text x="828.5" y="420.3">±0°25'</text>
<text x="811.7" y="433.2">0.5 UP TO 3</text>
<text x="812.5" y="437.5">3 UP TO 6</text>
<text x="829.6" y="437.4">±0.2</text>
<text x="829.6" y="433.2">±0.1</text>
<text x="812" y="441.7">6 UP TO 30</text>
<text x="829.6" y="441.7">±0.5</text>
<text x="810.9" y="445.9">30 UP TO 120</text>
<text x="829.6" y="446">±0.8</text>
<text x="809.9" y="454.4">315 UP TO 1000</text>
<text x="810.3" y="450.2">120 UP TO 315</text>
<text x="829.6" y="450.2">±1.2</text>
<text x="830.7" y="454.4">±2</text>
<text x="809.4" y="458.7">1000 UP TO 2000</text>
<text x="830.6" y="458.7">±3</text>
<text x="811.9" y="463">OVER 2000</text>
<text x="830.7" y="463">±4</text>
<text x="813.1" y="471.6">UP TO 10</text>
<text x="830.1" y="471.6">±1°</text>
<text x="811.4" y="475.9">10 UP TO 50</text>
<text x="828.5" y="475.9">±0°30'</text>
<text x="810.4" y="484.4">120 UP TO 400</text>
<text x="811.2" y="480.1">50 UP TO 120</text>
<text x="828.5" y="484.4">±0°10'</text>
<text x="828.5" y="480.1">±0°20'</text>
<text x="811.7" y="493">0.5 UP TO 3</text>
<text x="812.4" y="497.2">3 UP TO 6</text>
<text x="829.6" y="497.3">±0.1</text>
<text x="829.6" y="493">±0.1</text>
<text x="811.9" y="501.5">6 UP TO 30</text>
<text x="829.6" y="501.5">±0.2</text>
<text x="810.8" y="505.8">30 UP TO 120</text>
<text x="829.6" y="505.8">±0.3</text>
<text x="809.8" y="514.3">315 UP TO 1000</text>
<text x="810.3" y="510.1">120 UP TO 315</text>
<text x="829.6" y="510">±0.5</text>
<text x="829.6" y="514.3">±0.8</text>
<text x="668.4" y="519.9">.</text>
<text x="783.5" y="520">.</text>
<text x="799.1" y="519.9">.</text>
<text x="809.2" y="518.5">1000 UP TO 2000</text>
<text x="829.6" y="518.5">±1.2</text>
<text x="668.4" y="524.9">.</text>
<text x="783.3" y="524.8">.</text>
<text x="799.1" y="524.8">.</text>
<text x="811.9" y="522.8">OVER 2000</text>
<text x="830.6" y="522.7">±2</text>
</g>
<g font-size="2.4">
<text x="4.1" y="556.9" transform="rotate(-90 4.1 556.9)">Uploading\2022-23\P23Y5\P23Y5B159014.dft</text>
<text x="4.1" y="584.1" transform="rotate(-90 4.1 584.1)">\\srv01043\ExDM</text>
</g>
<g font-size="2.1">
<text x="811.5" y="406.1">UNSPECIFIED TOL.(FAB)</text>
<text x="812.5" y="408.5">FOR ANGULAR IN mm.</text>
<text x="811.6" y="427.7">UNSPECIFIED TOL.(FAB)</text>
<text x="813.6" y="430.1">FOR LINEAR IN mm.</text>
<text x="811.7" y="466.1">UNSPECIFIED TOL.(M/C)</text>
<text x="812.5" y="468.5">FOR ANGULAR IN mm.</text>
<text x="811.7" y="487.6">UNSPECIFIED TOL.(M/C)</text>
<text x="813.6" y="489.9">FOR LINEAR IN mm.</text>
</g>
</svg>
